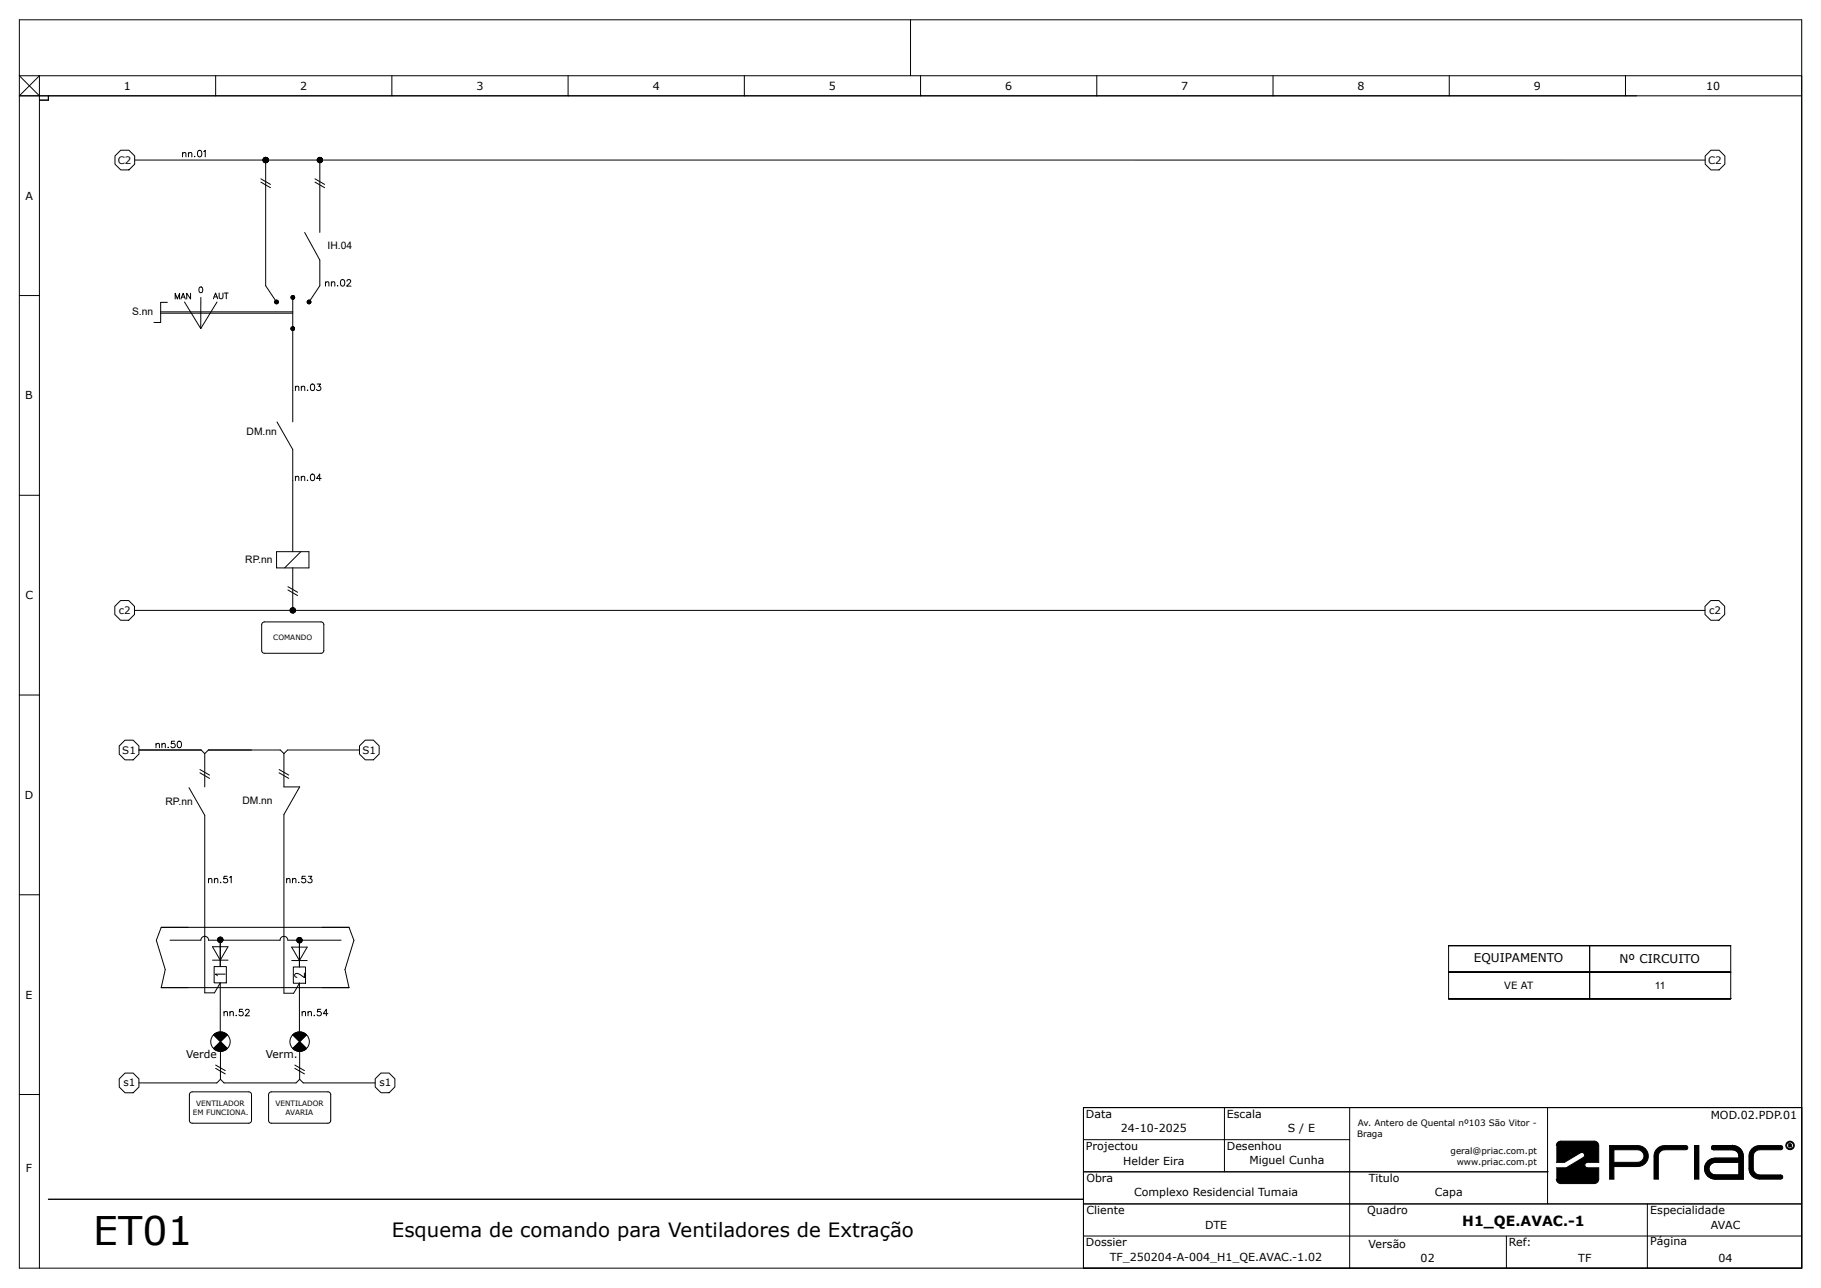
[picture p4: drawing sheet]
<svg xmlns="http://www.w3.org/2000/svg" width="297mm" height="210mm" viewBox="0 0 297 210" stroke-linecap="round" stroke-linejoin="round" font-family="sans-serif">
<g fill="none" stroke="#000" stroke-width=".16">
<path d="M6.4 15.6l-3.2-3.3h290.7v194.5h-290.7v-203.6h290.7v203.6h-117.2v-26.2h117.2M7.9 15.6v.7h-1.5M35.2 15.6h.1M35.2 12.3v3.3M63.9 15.6h.1M63.9 12.3v3.3M92.7 15.6h.1M92.7 12.3v3.3M121.4 15.6h.1M121.4 12.3v3.3M148.5 3.2v9.1M150.1 15.6h.1"/>
<path d="M150.1 12.3v3.3M178.9 15.6h.1M178.9 12.3v3.3M207.6 15.6h.1M207.6 12.3v3.3M236.4 15.6h.1M236.4 12.3v3.3M265.1 15.6h.1M265.1 12.3v3.3M293.9 15.6h-290.7l3.2-3.3v194.5M22 26.1h256.1M29.8 25.1l.2-.2h.3v.7"/>
<path d="M29.8 24.9v.7M30.7 25.1l.3-.2h.2l.1 .7M30.7 24.9v.7M31.8 25.5h.1M32.4 24.6a.35 .35 0 0 1 .5 .1v.3a.46 .46 0 0 1-.4 .6 .68 .68 0 0 1-.1-1zM33.2 24.7l.3-.2v1.1M42.5 29.7l1.6 .9M42.5 29.2l1.6 .9M42.9 26.1h.4l-.4 .1zM43 26.4l.3-.3-.2 .4zM43 25.8l.3 .3-.4-.1zM43.1 25.7h.1l.1 .4z"/>
<path d="M43.2 25.7h.1v.4zM43.3 26.1v.4h-.1zM43.3 26.1l.2 .4h-.2zM43.3 26.1l.3 .4h-.1zM43.3 26.1l.4 .3-.1 .1zM43.3 26.1l.5 .1-.1 .2zM43.3 26.1h.5v.1zM43.3 26.1l.5-.1v.1zM43.3 26.1l.4-.3 .1 .2zM43.3 25.7h.2l-.2 .4zM43.3 26.1v20.5l1.8 2.6M43.5 25.7h.1l-.3 .4z"/>
<path d="M43.6 25.7l.1 .1-.4 .3zM49.7 37.9l2.5 4.5v4.2l-1.8 2.6M51.4 29.7l1.5 .9M51.4 29.2l1.5 .9M51.7 26.1h.5l-.5 .1zM51.7 26.2l.5-.1-.4 .3zM51.7 26l.5 .1h-.5zM51.8 26.4l.4-.3-.3 .4zM51.8 25.8l.4 .3-.5-.1zM51.9 25.7l.3 .4-.4-.3zM51.9 25.7h.1l.2 .4zM52 25.7h.2v.4z"/>
<path d="M52.2 26.1h.4v.1zM52.2 26.1l.4 .1-.1 .2zM52.2 26.1l.3 .3-.1 .1zM52.2 26.1l.2 .4h-.1zM52.2 26.1l.1 .4h-.1zM52.2 26.1v.4h-.2zM52.2 26.1l-.2 .4h-.1zM52.2 25.7h.1l-.1 .4zM52.2 26.1l.3-.3 .1 .2zM52.2 26.1l.4-.1v.1zM52.2 26.1v11.8M52.3 25.7h.1l-.2 .4z"/>
<path d="M52.4 25.7l.1 .1-.3 .3zM3.2 48.2h3.2M26.2 50.8h21.5M26.2 51.1h21.5M27.3 49.3h-1.1v3.3h-1.1M28.6 48.8v-1l.3 1 .4-1v1M29.5 48.8l.4-1 .3 1M29.6 48.4h.5M30.1 49.2l2.6 4.4M31.1 47.8v1l-.6-1v1M32.6 46.8a.46 .46 0 0 1 .5 .4 .46 .46 0 0 1-.3 .5l-.3-.2-.1-.3zM32.8 48.5l-.1 5.1"/>
<path d="M34.8 48.7l.4-.9 .3 .9M34.9 48.4h.5M35.4 49.2l-2.7 4.4M35.7 47.8v.6l.3 .3 .3-.1 .1-.8M36.6 47.8h.6M36.9 47.8v.9M44.8 49.2h.3l-.3 .1zM44.8 49.3l.3-.1-.2 .2zM44.8 49.1l.3 .1h-.3zM44.9 49.4l.2-.2-.1 .3zM44.9 49l.2 .2-.3-.1zM44.9 49h.1l.1 .2z"/>
<path d="M45 49l.1-.1v.3zM45.1 48.9l.1 .1-.1 .2zM45.1 49.2l.3-.1v.1zM45.1 49.2l.3 .1-.1 .1zM45.1 49.2l.2 .2-.1 .1zM45.1 49.2l.1 .3h-.1zM45.1 49.2v.3h-.1zM45.2 49h.1l-.2 .2zM45.3 49l.1 .1-.3 .1zM47.5 53.6h.2l-.2 .1zM47.5 48.5h.3l-.3 .1zM47.5 53.7l.2-.1-.2 .2z"/>
<path d="M47.5 53.5l.2 .1h-.2zM47.5 48.6l.3-.1-.2 .2zM47.5 48.4l.3 .1h-.3zM47.5 53.4l.2 .2-.2-.1zM47.5 53.4l.1-.1 .1 .3zM47.6 48.7l.2-.2-.2 .3zM47.6 48.3l.2 .2-.3-.1zM47.6 48.3v-.1l.2 .3zM47.6 53.3h.1v.3zM47.6 48.2h.2v.3zM47.7 53.3h.2l-.2 .3zM47.7 53.6l.3-.2v.1z"/>
<path d="M47.7 53.6l.3-.1v.1zM47.7 53.6l.3 .1v.1zM47.7 53.6l.3 .2h-.1zM47.7 53.6l.2 .2-.2 .1zM47.7 53.6v.3l-.1-.1zM47.7 53.6l-.1 .2h-.1zM47.7 48.2v20.6M47.8 48.2h.1l-.1 .3zM47.8 48.5l.2-.2v.1zM47.8 48.5l.2-.1 .1 .1zM47.8 48.5l.2 .1v.1zM47.8 48.5l.2 .2-.1 .1z"/>
<path d="M47.8 48.5l.1 .3h-.1zM47.8 48.5v.3h-.2zM47.9 53.3l.1 .1-.3 .2zM47.9 48.2l.1 .1-.2 .2zM50.1 49.1l.3 .1h-.3zM50.1 49.3l.3-.1-.2 .2zM50.2 49h.1l.1 .2zM50.3 49l.1-.1v.3zM50.4 49.2v.3h-.1zM50.4 49.2l.1 .3h-.1zM50.4 49.2l.2 .2-.1 .1zM50.4 49.2l.3 .1-.1 .1z"/>
<path d="M50.4 49.2h.3v.1zM50.4 49.2l.3-.1v.1zM50.4 48.9l.1 .1-.1 .2zM50.5 49h.1l-.2 .2zM50.6 49l.1 .1-.3 .1zM53.1 46.1l.2-.2 .3 .1v.7M53.1 45.9v.8M54.1 46.1l.2-.2 .3 .1v.7M54.1 45.9v.8M55.1 46.5v.1M55.7 45.6a.35 .35 0 0 1 .5 .2v.2a.46 .46 0 0 1-.4 .7 .68 .68 0 0 1-.1-1.1zM56.6 45.8l.2-.2h.2l.2 .2-.2 .3-.5 .6h.7"/>
<path d="M45.2 68.8l2.5 4.5v16.6M48.2 63.2l.2-.2h.3v.7M48.2 77.9l.2-.2h.3v.7M48.2 63v.7M48.2 77.7v.7M49.1 63.2l.3-.2h.3v.7M49.1 77.9l.3-.2h.3v.7M49.1 63v.7M49.1 77.7v.7M50.2 63.6h.1M50.2 78.3h.1M50.8 62.7a.35 .35 0 0 1 .5 .1v.3a.46 .46 0 0 1-.4 .6 .68 .68 0 0 1-.1-1z"/>
<path d="M50.8 77.4a.35 .35 0 0 1 .5 .1v.3a.46 .46 0 0 1-.4 .6 .68 .68 0 0 1-.1-1zM51.7 62.6h.6l-.3 .4a.35 .35 0 0 1 .3 .6 .35 .35 0 0 1-.7-.1M52.4 78h-.8l.5-.7v1.1M3.2 80.8h3.2M21.9 99.5h256.2M45.1 89.9h5.3v2.7h-5.3zM47 96.2l1.5 .9M47 95.7l1.5 .9M47.3 99.5h.4l-.4 .2zM47.4 99.8l.3-.3-.2 .4zM47.4 99.3l.3 .2-.4-.1zM47.5 99.2l.1-.1 .1 .4z"/>
<path d="M47.6 99.1h.1v.4zM47.7 99.5v.5l-.1-.1zM47.7 99.5l.2 .4-.2 .1zM47.7 99.5l.3 .4h-.1zM47.7 99.5l.4 .3-.1 .1zM47.7 99.5l.5 .2-.1 .1zM47.7 99.5h.5v.2zM47.7 99.5l.5-.1v.1zM47.7 99.5l.4-.2 .1 .1zM47.7 99.1h.2l-.2 .4zM47.7 92.6v6.9M47.9 99.1l.1 .1-.3 .3z"/>
<path d="M48 99.2l.1 .1-.4 .2zM49.1 89.9l-2.7 2.7M3.2 113.3h3.2M42.9 101.5h9.7l.2 .4v4.4l-.4 .2h-9.5l-.2-.4v-4.2zM22.7 122.3h10.1l.6 .6M25.4 121.4l.3-.2 .3 .1v.6M25.4 121.2v.7M26.4 121.4l.3-.2 .2 .1 .1 .6M26.4 121.2v.7M27.4 121.8l.1 .1M28.5 120.8h-.5l-.1 .5a.38 .38 0 0 1 .6 0 .38 .38 0 0 1-.1 .6 .38 .38 0 0 1-.5-.2M29 120.9a.35 .35 0 0 1 .6 .2v.2a.46 .46 0 0 1-.4 .6 .68 .68 0 0 1-.2-1z"/>
<path d="M30.8 128.4l2.6 4.5v29h1.6l.9-1.7v8.1M32.6 126l1.6 .9M32.6 125.5l1.6 .9M33.4 122.9v5.4M33.4 122.9l.6-.6h11.7l.6 .6M45.5 126l1.6 .9M45.5 125.5l1.6 .9M46.3 122.9v5.4h2.6l-2.6 4.5v29.1h1.6l.9-1.6M58.6 122.3h-11.7l-.6 .6M3.2 145.9h3.2M26.3 151.2h30.6l.8 2.1-1.4 4.8 .6 2.9h-30.6l.7-2.9-1.5-4.8zM27.7 153.3h5.1a.63 .63 0 0 1 .6-.6 .63 .63 0 0 1 .6 .6h11.7a.63 .63 0 0 1 .6-.6 .63 .63 0 0 1 .6 .6h8.7"/>
<path d="M34 143.4l.3-.2 .2 .1 .1 .6M34 143.2v.7M34.7 154.4h2.5l-1.3 2.1zM34.7 156.5h2.5M34.9 157.6h2v2.6h-2zM35 143.4l.2-.2 .3 .1v.6M35 143.2v.7M35.5 153.2h.4l-.4 .2zM35.6 153.5l.3-.3-.2 .4zM35.6 153l.3 .2-.4-.1zM35.7 152.9l.1-.1 .1 .4zM35.8 152.8h.1v.4z"/>
<path d="M35.9 153.2v.5h-.1zM35.9 153.2l.2 .5h-.2zM35.9 153.2l.3 .4-.1 .1zM35.9 153.2l.4 .3-.1 .1zM35.9 153.2l.4 .2v.1zM35.9 153.2h.5l-.1 .2zM35.9 153.2l.4-.1 .1 .1zM35.9 153.2l.4-.2v.1zM35.9 152.8h.2l-.2 .4zM35.9 153.2v4.4M36 143.8v.1M36.1 152.8l.1 .1-.3 .3z"/>
<path d="M36.2 152.9l.1 .1-.4 .2zM36.7 158.8h-1.6l.3 .3M37.1 142.9h-.6v.4a.38 .38 0 0 1 .6 0 .38 .38 0 0 1-.1 .6 .38 .38 0 0 1-.6-.2M37.5 143.1l.2-.2v1M46.7 143.4l.3-.2 .3 .1v.6M46.7 143.2v.7M47.6 154.4h2.5l-1.3 2.2zM47.6 156.6h2.5M47.7 143.4l.3-.2 .2 .1 .1 .6M47.7 143.2v.7M47.8 157.7h2v2.6h-2zM48.4 153.3h.4l-.4 .1z"/>
<path d="M48.5 153.6l.3-.3-.2 .4zM48.5 153l.3 .3-.4-.1zM48.6 152.9h.1l.1 .4zM48.7 152.9h.1v.4zM48.7 143.8l.1 .1M48.8 153.3v.4h-.1zM48.8 153.3l.2 .4h-.2zM48.8 153.3l.3 .4h-.1zM48.8 153.3l.4 .3-.1 .1zM48.8 153.3l.5 .1-.1 .2zM48.8 153.3h.5v.1zM48.8 153.3l.5-.1v.1z"/>
<path d="M48.8 153.3l.4-.3 .1 .2zM48.8 152.9h.2l-.2 .4zM48.8 153.3v4.4M49 152.9h.1l-.3 .4zM49.1 152.9l.1 .1-.4 .3zM49.6 158.7v.7l-.9-.6a.35 .35 0 0 0-.6 .1 .35 .35 0 0 0 .3 .4M49.8 142.9h-.5l-.1 .4a.38 .38 0 0 1 .6 0 .38 .38 0 0 1-.1 .6 .38 .38 0 0 1-.5-.2M50.3 142.9h.6l-.3 .4a.35 .35 0 0 1 .2 .6 .35 .35 0 0 1-.6-.2M236.3 154.2h46M236.3 158.5h46M236.3 154.2h46v4.3h-46zM236.3 158.5h46v4.3h-46z"/>
<path d="M259.3 154.2v8.6M3.2 178.5h3.2M31 178.2l.3-.2 9.5 .1 .2 .4v4.4l-.4 .2h-9.5l-.2-.4zM34.8 168.7l2.3 2.3a1.59 1.59 0 0 1-2.3 0l2.3-2.3a1.59 1.59 0 0 0-2.3 0zM35.2 174.2l1.5 .9M35.2 173.7l1.5 .9M36 176l-.6 .6h-12.7M36 176l.5 .6h11.8l.6-.6M36 171.4v4.6M36.5 165.1l.3-.2 .2 .1 .1 .6M36.5 164.9v.7M37.5 165.1l.3-.2 .2 .1 .1 .6"/>
<path d="M37.5 164.9v.7M38.5 165.5l.1 .1M39.6 164.6h-.5l-.1 .4a.38 .38 0 0 1 .6 0 .38 .38 0 0 1-.1 .6 .38 .38 0 0 1-.5-.2M40 164.8l.2-.2h.3l.1 .2-.1 .3-.5 .5h.7M44 178.1h9.7l.2 .4v4.4l-.4 .2h-9.5l-.2-.4v-4.2zM47.7 168.7a1.59 1.59 0 0 1 2.3 0l-2.3 2.3a1.59 1.59 0 0 0 2.3 0zM48.1 174.2l1.6 .9M48.1 173.7l1.6 .9M48.8 160.2v8.1M48.9 176l.6 .6h11.7M48.9 171.4v4.6M49.3 165.1l.2-.2 .3 .1v.6"/>
<path d="M49.3 164.9v.7M50.2 165.1l.3-.2 .2 .1 .1 .6M50.2 164.9v.7M51.3 165.5v.1M52.3 164.6h-.5v.4a.38 .38 0 0 1 .5 0 .38 .38 0 0 1 0 .6 .38 .38 0 0 1-.6-.2M53.5 165.3h-.8l.5-.7v1M236.3 162.8h46M7.9 195.5h168.8M176.7 196.3h117.2M176.7 191.1h75.8M176.7 185.8h43.4M199.7 180.6v10.5"/>
<path d="M220.1 180.6v26.2M252.4 180.6v15.7M253.8 186.8a.9 .9 0 0 1 1.3-.7h4.4a.93 .93 0 0 1 1 .1 .93 .93 0 0 1 .2 1v2.3h-1.5a.51 .51 0 0 0-.7 .5 .51 .51 0 0 0 .7 .4h1.5a4.6 4.6 0 0 1-.2 2.4l-.5 .2h-5.4a.73 .73 0 0 1-.8-.7M253.8 189.5a2.56 2.56 0 0 0 2.2-.5l1.6-1a.47 .47 0 0 1 .8 .1 .47 .47 0 0 1-.3 .7l-2.6 1.6M253.8 190.4h1.6M260.5 186.3h.1M267 187.5h-3.8v2M267 190.2h-3.8v2h-.7v-5.4h3.1a3.8 3.8 0 0 1 2.7 .5 1.7 1.7 0 0 1 .4 1.9 1.7 1.7 0 0 1-1.6 1M267.1 187.5a1.05 1.05 0 0 1 1 1.2 1.05 1.05 0 0 1-1.4 .8h-3.4M268.7 196.3v10.5M270.5 188.5v3.7h-.7M271.5 186.8a1.84 1.84 0 0 0-1.7 2.3v3.1"/>
<path d="M271.6 186.8h3.2a.36 .36 0 0 1 .5 .2 .36 .36 0 0 1-.4 .5M274.9 187.5h-2.8a1.21 1.21 0 0 0-1.6 1M276.4 186.8h.7v5.4h-.7zM279.5 186.8a.35 .35 0 0 0-.4 .4 .35 .35 0 0 0 .5 .3h2.9M279.5 186.8h1a6.2 6.2 0 0 1 3 .3 1.83 1.83 0 0 1 .8 1.7M279.8 188.8a1.74 1.74 0 0 0-1.8 2 1.74 1.74 0 0 0 2.2 1.4h4.1v-3.3M282.6 186.8h.1M282.6 187.5a1.21 1.21 0 0 1 1 1.3h-3.8M283.6 189.5h-3.2a1.19 1.19 0 0 0-1.6 1.4l.6 .6 .4 .1M283.6 189.5v2.1h-3.8M287 186.8a1.76 1.76 0 0 0-1.7 2v1.4a1.85 1.85 0 0 0 2.2 2h2.9M287 191.6h3.3a.36 .36 0 0 1 .4 .2 .36 .36 0 0 1-.3 .4"/>
<path d="M287 186.8h3.3a.36 .36 0 0 1 .4 .2 .36 .36 0 0 1-.3 .5M290.4 187.5h-2.9a1.2 1.2 0 0 0-1.5 1.3v1.7a1.03 1.03 0 0 0 1 1.1M291.7 186.5h.4v.3l.1 .2-.4-.1v.1h-.1zM176.7 201.5h117.2M245.7 201.5v5.3"/>
<circle cx="20.4" cy="26.1" r="1.74"/>
<circle cx="279.7" cy="26.1" r="1.74"/>
<circle cx="45.1" cy="49.2" r=".29"/>
<circle cx="47.7" cy="53.6" r=".29"/>
<circle cx="47.8" cy="48.5" r=".29"/>
<circle cx="50.4" cy="49.2" r=".29"/>
<circle cx="20.3" cy="99.5" r="1.74"/>
<circle cx="279.7" cy="99.5" r="1.74"/>
<circle cx="21.1" cy="122.3" r="1.74"/>
<circle cx="60.2" cy="122.3" r="1.74"/>
<circle cx="21.1" cy="176.6" r="1.74"/>
<circle cx="36" cy="169.8" r="1.59"/>
<circle cx="48.9" cy="169.8" r="1.59"/>
<circle cx="62.8" cy="176.6" r="1.74"/>
<circle cx="291.9" cy="186.6" r=".12"/>
<circle cx="292" cy="186.8" r=".56"/>
<circle cx="292" cy="186.8" r=".7"/>
</g>
<g fill="#000">
<path d="M42.9 26.1h.4l-.4 .1zM42.9 26.2l.4-.1-.3 .3zM43 26.4l.3-.3-.2 .4zM43.3 26.1l-.1 .4h-.1zM43.3 26.1v.4h-.1zM43.2 25.7h.1v.4zM43.1 25.7h.1l.1 .4zM43.1 25.7l.2 .4-.3-.3zM43 25.8l.3 .3-.4-.1zM42.9 26l.4 .1h-.4zM43.3 26.1l.2 .4h-.2zM43.3 25.7h.2l-.2 .4z"/>
<path d="M43.3 26.1l.3 .4h-.1zM43.5 25.7h.1l-.3 .4zM43.3 26.1l.4 .3-.1 .1zM43.6 25.7l.1 .1-.4 .3zM43.3 26.1l.5 .1-.1 .2zM43.3 26.1l.4-.3 .1 .2zM43.3 26.1h.5v.1zM43.3 26.1l.5-.1v.1zM52.2 26.1v.4h-.2zM52.2 26.1l-.2 .4h-.1zM51.8 26.4l.4-.3-.3 .4zM51.7 26.2l.5-.1-.4 .3z"/>
<path d="M51.7 26.1h.5l-.5 .1zM51.7 26l.5 .1h-.5zM51.8 25.8l.4 .3-.5-.1zM51.9 25.7l.3 .4-.4-.3zM51.9 25.7h.1l.2 .4zM52 25.7h.2v.4zM52.2 26.1l.1 .4h-.1zM52.2 25.7h.1l-.1 .4zM52.2 26.1l.2 .4h-.1zM52.3 25.7h.1l-.2 .4zM52.2 26.1l.3 .3-.1 .1zM52.4 25.7l.1 .1-.3 .3z"/>
<path d="M52.2 26.1l.4 .1-.1 .2zM52.2 26.1l.3-.3 .1 .2zM52.2 26.1h.4v.1zM52.2 26.1l.4-.1v.1zM45.1 49.2v.3h-.1zM44.9 49.4l.2-.2-.1 .3zM44.8 49.3l.3-.1-.2 .2zM44.8 49.2h.3l-.3 .1zM44.8 49.1l.3 .1h-.3zM44.9 49l.2 .2-.3-.1zM44.9 49h.1l.1 .2zM45 49l.1-.1v.3z"/>
<path d="M45.1 48.9l.1 .1-.1 .2zM45.1 49.2l.1 .3h-.1zM45.2 49h.1l-.2 .2zM45.1 49.2l.2 .2-.1 .1zM45.3 49l.1 .1-.3 .1zM45.1 49.2l.3 .1-.1 .1zM45.1 49.2l.3-.1v.1zM45.1 49.2h.3v.1zM47.7 53.6v.3l-.1-.1zM47.7 53.6l-.1 .2h-.1zM47.5 53.7l.2-.1-.2 .2zM47.5 53.6h.2l-.2 .1z"/>
<path d="M47.5 53.5l.2 .1h-.2zM47.5 53.4l.2 .2-.2-.1zM47.5 53.4l.1-.1 .1 .3zM47.6 53.3h.1v.3zM47.8 48.5v.3h-.2zM47.6 48.7l.2-.2-.2 .3zM47.5 48.6l.3-.1-.2 .2zM47.5 48.5h.3l-.3 .1zM47.5 48.4l.3 .1h-.3zM47.6 48.3l.2 .2-.3-.1zM47.6 48.3v-.1l.2 .3zM47.6 48.2h.2v.3z"/>
<path d="M47.7 53.3h.2l-.2 .3zM47.7 53.6l.2 .2-.2 .1zM47.8 48.2h.1l-.1 .3zM47.8 48.5l.1 .3h-.1zM47.9 53.3l.1 .1-.3 .2zM47.7 53.6l.3 .2h-.1zM47.9 48.2l.1 .1-.2 .2zM47.8 48.5l.2 .2-.1 .1zM47.7 53.6l.3-.2v.1zM47.7 53.6l.3 .1v.1zM47.8 48.5l.2-.2v.1zM47.8 48.5l.2 .1v.1z"/>
<path d="M47.7 53.6l.3-.1v.1zM47.7 53.6h.3v.1zM47.8 48.5l.2-.1 .1 .1zM47.8 48.5h.3l-.1 .1zM50.3 49l.1-.1v.3zM50.2 49h.1l.1 .2zM50.2 49l.2 .2-.3-.1zM50.1 49.1l.3 .1h-.3zM50.1 49.2h.3l-.3 .1zM50.1 49.3l.3-.1-.2 .2zM50.2 49.4l.2-.2-.1 .3zM50.4 49.2v.3h-.1z"/>
<path d="M50.4 49.2l.1 .3h-.1zM50.4 48.9l.1 .1-.1 .2zM50.4 49.2l.2 .2-.1 .1zM50.5 49h.1l-.2 .2zM50.4 49.2l.3 .1-.1 .1zM50.6 49l.1 .1-.3 .1zM50.4 49.2h.3v.1zM50.4 49.2l.3-.1v.1zM47.3 99.5h.4l-.4 .2zM47.3 99.7l.4-.2-.3 .3zM47.4 99.8l.3-.3-.2 .4zM47.7 99.5l-.1 .4h-.1z"/>
<path d="M47.7 99.5v.5l-.1-.1zM47.6 99.1h.1v.4zM47.5 99.2l.1-.1 .1 .4zM47.5 99.2l.2 .3-.3-.2zM47.4 99.3l.3 .2-.4-.1zM47.3 99.4l.4 .1h-.4zM47.7 99.5l.2 .4-.2 .1zM47.7 99.1h.2l-.2 .4zM47.7 99.5l.3 .4h-.1zM47.9 99.1l.1 .1-.3 .3zM47.7 99.5l.4 .3-.1 .1zM48 99.2l.1 .1-.4 .2z"/>
<path d="M47.7 99.5l.5 .2-.1 .1zM47.7 99.5l.4-.2 .1 .1zM47.7 99.5h.5v.2zM47.7 99.5l.5-.1v.1zM35.5 153.2h.4l-.4 .2zM35.5 153.4l.4-.2-.3 .3zM35.6 153.5l.3-.3-.2 .4zM35.9 153.2l-.1 .5-.1-.1zM35.9 153.2v.5h-.1zM35.8 152.8h.1v.4zM35.7 152.9l.1-.1 .1 .4zM35.6 153l.1-.1 .2 .3z"/>
<path d="M35.6 153l.3 .2-.4-.1zM35.5 153.1l.4 .1h-.4zM35.9 153.2l.2 .5h-.2zM35.9 152.8h.2l-.2 .4zM35.9 153.2l.3 .4-.1 .1zM36.1 152.8l.1 .1-.3 .3zM35.9 153.2l.4 .3-.1 .1zM36.2 152.9l.1 .1-.4 .2zM35.9 153.2l.4 .2v.1zM35.9 153.2l.4-.2v.1zM35.9 153.2h.5l-.1 .2zM35.9 153.2l.4-.1 .1 .1z"/>
<path d="M48.4 153.3h.4l-.4 .1zM48.4 153.4l.4-.1-.3 .3zM48.5 153.6l.3-.3-.2 .4zM48.8 153.3l-.1 .4h-.1zM48.8 153.3v.4h-.1zM48.7 152.9h.1v.4zM48.6 152.9h.1l.1 .4zM48.6 152.9l.2 .4-.3-.3zM48.5 153l.3 .3-.4-.1zM48.4 153.2l.4 .1h-.4zM48.8 153.3l.2 .4h-.2zM48.8 152.9h.2l-.2 .4z"/>
<path d="M48.8 153.3l.3 .4h-.1zM49 152.9h.1l-.3 .4zM48.8 153.3l.4 .3-.1 .1zM49.1 152.9l.1 .1-.4 .3zM48.8 153.3l.5 .1-.1 .2zM48.8 153.3l.4-.3 .1 .2zM48.8 153.3h.5v.1zM48.8 153.3l.5-.1v.1z"/>
</g>
<g fill="#000">
<path d="M34.8 168.7l1.2 1.1 1.1-1.1a1.59 1.59 0 0 0-2.3 0zM36 169.8l-1.2 1.2a1.59 1.59 0 0 0 2.3 0z" fill-rule="evenodd"/>
<path d="M47.7 168.7l1.2 1.1 1.1-1.1a1.59 1.59 0 0 0-2.3 0zM48.9 169.8l-1.2 1.2a1.59 1.59 0 0 0 2.3 0z" fill-rule="evenodd"/>
<path d="M254.1 186.3l.4-.2h5.3a.92 .92 0 0 1 .9 1.2v1.9a.22 .22 0 0 1 0 .3 .22 .22 0 0 1-.3 0h-1.3a.49 .49 0 0 0-.6 .5 .49 .49 0 0 0 .7 .4h1.5v1.7a.85 .85 0 0 1-1.2 .9h-4.8a.89 .89 0 0 1-.9-1.3v-1.3h1.6l2.8-1.7a.49 .49 0 0 0 .1-.7 .49 .49 0 0 0-.8 .1l-2.3 1.4h-1.2a.16 .16 0 0 1-.2 0 .16 .16 0 0 1 0-.2v-2.6z" fill-rule="evenodd"/>
<path d="M262.5 186.8v5.4h.7v-1.8a.19 .19 0 0 1 0-.2 .19 .19 0 0 1 .3 0h3.6a1.75 1.75 0 0 0 1.7-2 1.75 1.75 0 0 0-2.3-1.4zM263.2 187.5h3.3a1.23 1.23 0 0 1 1.6 1.1 1.29 1.29 0 0 1-1.7 .9h-2.9a.21 .21 0 0 1-.3 0 .21 .21 0 0 1 0-.3z" fill-rule="evenodd"/>
<path d="M270.2 187.3a3.1 3.1 0 0 0-.4 2.3v2.6h.7v-3.7a1.19 1.19 0 0 1 1.6-1h2.6a.4 .4 0 0 0 .6-.4 .4 .4 0 0 0-.7-.3h-2.9a1.87 1.87 0 0 0-1.5 .5zM285.7 187.3a2.76 2.76 0 0 0-.4 2v1.2a1.91 1.91 0 0 0 2.3 1.7h2.8a.38 .38 0 0 0 .3-.5 .38 .38 0 0 0-.6-.1h-3a1.21 1.21 0 0 1-1.1-1.6v-1.5a1.25 1.25 0 0 1 1.6-1h2.8a.38 .38 0 0 0 .3-.5 .38 .38 0 0 0-.6-.2h-3.1a1.74 1.74 0 0 0-1.3 .5zM291.3 186.8a.7 .7 0 0 0 1.4 0 .7 .7 0 0 0-1.4 0zM291.4 186.8a.56 .56 0 0 1 1.1 0 .56 .56 0 0 1-1.1 0zM279.2 186.9a.41 .41 0 0 0 .1 .5 .41 .41 0 0 0 .5 .1h2.7a1.11 1.11 0 0 1 1.1 1.3h-3.7a1.75 1.75 0 0 0-1.9 2 1.75 1.75 0 0 0 2.3 1.4h3.8a.19 .19 0 0 0 .2 0 .19 .19 0 0 0 0-.2v-3.5a1.9 1.9 0 0 0-2.4-1.7h-2.4zM279 189.9l.7-.4h3.6a.23 .23 0 0 1 .3 0 .23 .23 0 0 1 0 .4v1.4a.21 .21 0 0 1 0 .2 .21 .21 0 0 1-.3 .1h-3.5a1.02 1.02 0 0 1-1-.6 1.02 1.02 0 0 1 .2-1.1z" fill-rule="evenodd"/>
<path d="M276.4 186.8h.7v5.4h-.7z" fill-rule="evenodd"/>
<path d="M291.7 186.5v.5h.1v-.1l.4 .1-.1-.1a.28 .28 0 0 0 0-.4 .28 .28 0 0 0-.4 0zM291.8 186.7a.15 .15 0 0 1 .3 0 .15 .15 0 0 1-.3 0z" fill-rule="evenodd"/>
</g>
<text font-size="6.4" x="15.2" y="203.1">ET01</text>
<text font-size="3.2" x="63.9" y="201.7">Esquema de comando para Ventiladores de Extração</text>
<text font-size="2.3" x="238.5" y="199.9">H1_QE.AVAC.-1</text>
<g font-size="2">
<text x="240.4" y="156.9">EQUIPAMENTO</text>
<text x="264.1" y="157.1">Nº CIRCUITO</text>
</g>
<g font-size="1.8">
<text x="20.2" y="14.6">1</text>
<text x="49" y="14.7">2</text>
<text x="77.7" y="14.6">3</text>
<text x="106.5" y="14.6">4</text>
<text x="135.2" y="14.6">5</text>
<text x="163.9" y="14.6">6</text>
<text x="192.7" y="14.6">7</text>
<text x="221.4" y="14.6">8</text>
<text x="250.2" y="14.6">9</text>
<text x="278.3" y="14.6">10</text>
<text x="4.2" y="32.6">A</text>
<text x="4.1" y="65.1">B</text>
<text x="4.1" y="97.7">C</text>
<text x="4.1" y="130.3">D</text>
<text x="4.2" y="162.8">E</text>
<text x="177.1" y="182.2">Data</text>
<text x="182.8" y="184.5">24-10-2025</text>
<text x="200.1" y="182.3">Escala</text>
<text x="210.1" y="184.6">S / E</text>
<text x="279" y="182.4">MOD.02.PDP.01</text>
<text x="4.2" y="191.1">F</text>
<text x="177.1" y="187.5">Projectou</text>
<text x="183.2" y="190">Helder Eira</text>
<text x="200.1" y="187.5">Desenhou</text>
<text x="203.8" y="189.8">Miguel Cunha</text>
<text x="177.2" y="192.7">Obra</text>
<text x="177.2" y="198">Cliente</text>
<text x="185" y="195.1">Complexo Residencial Tumaia</text>
<text x="223" y="198">Quadro</text>
<text x="223.2" y="192.7">Titulo</text>
<text x="234" y="195">Capa</text>
<text x="269.2" y="198">Especialidade</text>
<text x="177.1" y="203.2">Dossier</text>
<text x="196.6" y="200.5">DTE</text>
<text x="223.2" y="203.4">Versão</text>
<text x="246.1" y="203.1">Ref:</text>
<text x="269.2" y="203">Página</text>
<text x="279" y="200.5">AVAC</text>
<text x="181" y="205.5">TF_250204-A-004_H1_QE.AVAC.-1.02</text>
<text x="231.7" y="205.7">02</text>
<text x="257.4" y="205.7">TF</text>
<text x="280.3" y="205.7">04</text>
</g>
<g font-size="1.7">
<text x="19.2" y="26.7">C2</text>
<text x="278.6" y="26.7">C2</text>
<text x="53.4" y="40.6">IH.04</text>
<text x="21.5" y="51.3">S.nn</text>
<text x="40.2" y="70.9">DM.nn</text>
<text x="40" y="91.8">RP.nn</text>
<text x="19.4" y="100.1">c2</text>
<text x="278.8" y="100.1">c2</text>
<text x="19.9" y="122.9">S1</text>
<text x="59.1" y="122.9">S1</text>
<text x="27" y="131.2">RP.nn</text>
<text x="39.5" y="131.1">DM.nn</text>
<text x="269.9" y="161.3">11</text>
<text x="30.3" y="172.6">Verde</text>
<text x="43.3" y="172.5">Verm.</text>
<text x="20.2" y="177.1">s1</text>
<text x="61.9" y="177.1">s1</text>
</g>
<text font-size="1.6" x="245.3" y="161.3">VE AT</text>
<g font-size="1.4">
<text x="221.3" y="185.4">Braga</text>
<text x="221.4" y="183.6">Av. Antero de Quental nº103 São Vitor -</text>
<text x="236.6" y="188.2">geral@priac.com.pt</text>
<text x="237.6" y="189.9">www.priac.com.pt</text>
</g>
<g font-size="1.2">
<text x="44.6" y="104.4">COMANDO</text>
<text x="31.4" y="181.7">EM FUNCIONA.</text>
<text x="32" y="180.3">VENTILADOR</text>
<text x="44.9" y="180.3">VENTILADOR</text>
<text x="46.6" y="181.7">AVARIA</text>
</g>
</svg>
